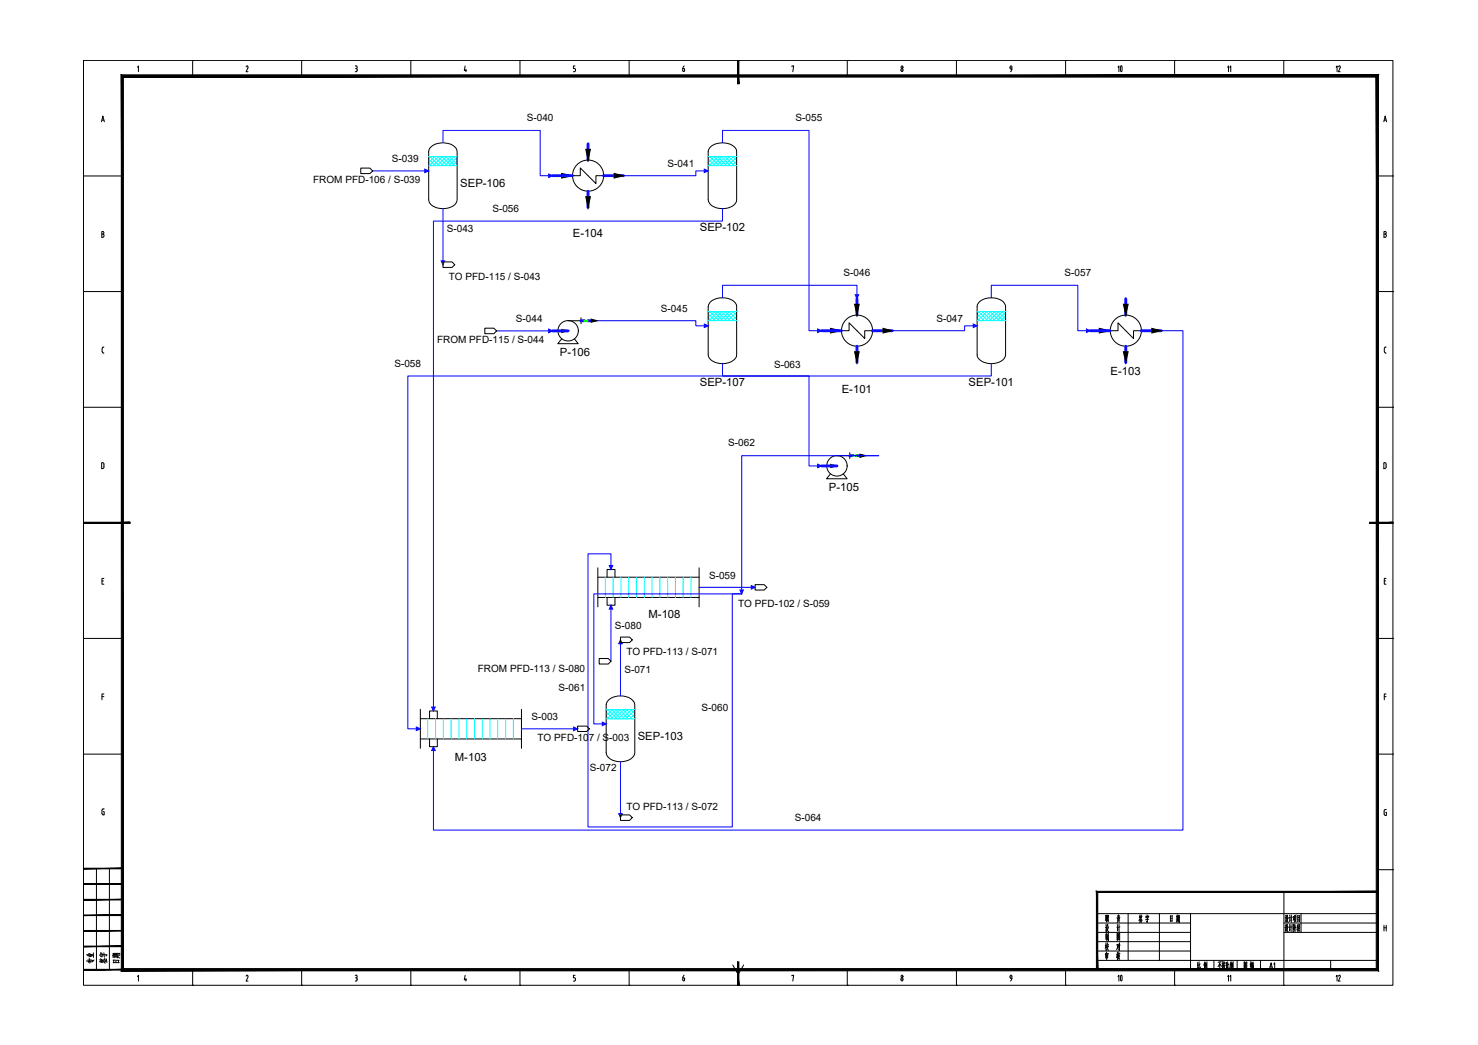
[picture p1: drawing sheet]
<svg xmlns="http://www.w3.org/2000/svg" width="420mm" height="297mm" viewBox="0 0 420 297" stroke-linecap="round" stroke-linejoin="round" font-family="sans-serif">
<g fill="none" stroke="#000" stroke-width=".28">
<path d="M23.7 17.2h372.3v262.9h-372.3zM39.1 19.1l.3-.4v1.7M54.8 17.2h.1M54.8 17.2v4.4M70 19l.2-.3 .3 .4-.5 1.3h.5M85.8 17.2h.1M85.8 17.2v4.4M101 18.7l.5 .2v.4l-.2 .2M101.1 19.5h.1M101.3 19.5l.2 .3M101.5 19.8v.2M101.5 20l-.2 .3"/>
<path d="M116.8 17.2h.1M116.8 17.2v4.4M132.2 18.7l-.2 1.3h.6M132.4 19.7v.7M147.8 17.2h.1M147.8 17.2v4.4M163.5 18.7h-.5v.8h.5l.1 .3M163.6 19.8v.2M163.6 20l-.3 .3M178.8 17.2h.1M178.8 17.2v4.4M194.1 20l.3 .3 .2-.3"/>
<path d="M194.5 18.7l-.4 .8M194.6 19.8v.2M194.6 19.8l-.1-.3h-.4v.5M209.8 17.2h.1M225.1 18.9v-.2h.5l-.2 1.7M240.9 17.2h.1M240.9 17.2v4.4M256.1 20l.3 .3 .3-.3M256.7 19.8v.2M256.7 19.8l-.3-.3-.3 .5M271.9 17.2h.1M271.9 17.2v4.4"/>
<path d="M287.4 19.7h.2M287.6 19.1v.8l-.3 .5M287.7 19.1l-.2-.3a.43 .43 0 0 0-.4 .3 .43 .43 0 0 0 .3 .5M302.9 17.2h.1M302.9 17.2v4.4M333.9 17.2h.1M333.9 17.2v4.4M364.9 17.2h.1M364.9 17.2v4.4M28.9 34.6l.3-1.6 .5 1.6M29 34.1h.5M101 20.4h.2"/>
<path d="M163 20.4h.3M393.4 34.6l.4-1.6 .4 1.6M393.5 34.1h.5M23.7 50h11.1M391.5 50h4.5M396 50h.1M28.9 66.5h.3M29.2 65.8h-.3v1.7h.3M29.3 65.8l.2 .4-.2 .3 .3 .5-.3 .4M393.4 65.8l.6 .2v.4l-.2 .1 .3 .5-.1 .4-.6 .1zM393.4 66.5h.4M23.7 82.9h11.1"/>
<path d="M29 99.1v.8M29.1 99.9l.1 .4 .3 .1M29.5 98.7h-.3l-.1 .4M391.5 82.9h4.5M393.5 99.1v.8M393.6 99.9l.2 .4M393.8 98.7h.2M393.8 98.7l-.2 .4M396 82.9h.1M23.7 115.8h11.1M391.5 115.8h4.5M393.8 100.4h.2"/>
<path d="M396 115.8h.1M29.6 132l-.2-.4-.5-.1v1.7l.6-.3v-.9M394 132v.7M394.1 132l-.2-.4-.5-.1v1.7l.5-.1 .2-.4M396 148.6h.1M29 165.1h.4M29.5 164.4h-.5v1.7h.5M393.5 165.1h.4M394 164.4h-.5v1.7h.5M23.7 181.5h11.1M29 198h.5M29.5 197.3h-.5v1.6"/>
<path d="M391.5 181.5h4.5M393.5 198h.5M394 197.3h-.5v1.6M396 181.5h.1M23.7 214.4h11.1M391.5 214.4h4.5M396 214.4h.1M29.4 230.7h.2v.9l-.5-.1-.1-.4M29.6 229.9l-.6 .3v1M393.9 230.9h.2v.9h-.3M394.1 230.1l-.6 .2v1l.3 .5M27.4 246.9v28.8"/>
<path d="M31.1 246.9v28.8M311.9 259.7h79.6M320.7 259.7v13.3M329.6 259.7v13.3M338.4 259.7v16M365 253.5v22.2M369.9 259.7v5.3M391.5 247.2h4.5M396 247.2h.1M39.1 277.6l.3-.4v1.7M54.8 275.7v4.4M70.2 277.2l.3 .2v.3"/>
<path d="M70.2 277.2l-.2 .3M70.5 277.8l-.5 1.1h.5M85.8 275.7v4.4M101 277.2h.2M101 278.9h.2M101.1 277.9l.3 .1 .1 .3M101.3 277.2l.2 .3-.2 .4M101.5 278.3v.2M101.5 278.5l-.2 .3M116.8 275.7v4.4M132.2 277.2l-.2 1.3h.6M132.4 278.1v.8"/>
<path d="M147.8 275.7v4.4M163 278.9h.3M163.5 277.2h-.5v.7l.5 .1 .1 .3M163.6 278.3v.2M163.6 278.5l-.3 .3M178.8 275.7v4.4M194.1 278.5l.3 .3 .2-.3M194.5 277.2l-.4 .7M194.6 278.3v.2M194.6 278.3l-.1-.3-.4-.1v.6M208.3 274.3l1.5 2.7 1.6-2.7M225.1 277.4v-.2h.5l-.2 1.7"/>
<path d="M240.9 275.7v4.4M256.1 278.5l.3 .3 .3-.3M256.7 278.3v.2M256.7 278.3l-.3-.4-.3 .6M271.9 275.7v4.4M287.1 277.5l.3-.3 .3 .3M287.1 277.6v.2M287.6 278.1l-.3 .7M287.6 277.6v.5h-.3l-.2-.3M302.9 275.7v4.4M311.9 273h79.6M311.9 262.4h26.5"/>
<path d="M311.9 265h26.5M311.9 267.7h26.5M311.9 270.3h26.5M324 261.6l.1 .3M324.1 260l-.2 .9M324.1 260.5v.3M324.2 260.8l.5 .8M324.2 261.5l.1 .4M324.3 260.4l-.3 .1M324.4 261.3l-.4 .1M324.5 260.1l-.7 1.6M324.5 260.5v.3"/>
<path d="M324.5 261.5l-.2 .6M324.6 262l-.7 .2M324.7 260.4l-.3 .1M325.8 260.5l.7-.1v.4M325.8 260.4l-.1 .4M326.1 260l.1 .4M326.1 261v1.2l-.1-.3M326.3 260.8h-.4M326.3 260.7l-.1 .4M326.5 261.3l-.8 .1M332.7 260.3v1.7M333.1 261l-.4 .1"/>
<path d="M333.2 260.3l-.5 .2M333.2 261.7l-.5 .1M333.2 260.3v1.6M333.9 275.7v4.4M334.6 260.1v1.3M334.6 261.6l-.2 .5M334.7 261.6l.1 .3M334.8 260.8h-.2M334.8 261.1h-.2M334.8 260v1.4M334.9 260.4l-.5 .1M334.9 261.4l-.5 .1"/>
<path d="M335.1 260.2l-.2 2M335.2 260.8h-.1M335.2 261.2l-.1 .1M335.3 260.2v2l-.2-.2M335.3 260.3h-.2M340.5 273.5v1.7M340.8 274.9l-.4 .5M340.8 274.2l-.3 .2M340.9 273.4v1.8l.1 .2h.2v-.5M341.2 274l-.3 .6M342.4 273.8v1.7M342.5 273.4l-.3 1"/>
<path d="M342.6 274.4l.1 .3M342.7 273.7l-.2 .9M342.8 274.1l-.3 1.2M342.8 274.1l-.2 .1M342.8 273.7l-.3 .1M342.9 273.9v1M343.1 273.4v2l-.2-.2M345.1 273v2.7M346.7 273.9v1.5M346.8 273.4l-.6 1.4M346.9 274.1l.3 .6M347.2 273.4l-.9 .1"/>
<path d="M347.6 273.3v2.1l-.2-.2M347.7 274.3l-.3 .3M347.7 273.9l-.3 .1M347.8 273.6v.5M347.9 273.3l.2 .3M348 273.9l-.2 .9 .4 .6M348.1 274.4l-.4 1.1M348.2 273.8h-.4M348.3 273.6l-.1 .4M348.3 274.4l-.6 .1M348.6 273.5v1.7M348.9 274.2l-.3 .2"/>
<path d="M348.9 274.9l-.3 .5M349 273.4v1.8l.2 .2h.2v-.6M349.3 274l-.3 .6M349.9 273.8v1.6M350 273.3l-.3 1.1M350 274.4l.1 .3M350.1 273.7l-.2 .9M350.3 274l-.3 1.3M350.3 274.1h-.3M350.3 273.6l-.3 .2M350.4 273.9v.9M350.5 273.3v2.1l-.1-.3"/>
<path d="M351.7 273v2.7M353.7 275.3h.7M353.7 273.4v2M354 274.1l.4 .5M354 274.9l.1 .2M354 274.6l.1 .2M354.1 273.7l-.3 .6M354.2 273.9l-.2 .1M354.3 273.8l-.5 .9M354.4 273.4v2M354.4 273.5l-.7 .1M355.5 273.8v.9"/>
<path d="M355.6 273.3v2.1M355.8 273.8l-.1 .8M355.8 273.9l-.3 .1M355.8 274.4v1M356 273.8v.6M356.1 274.5v.9M356.3 274.9h-.4M356.3 273.8h-.3M356.3 273.8l-.1 .4M356.3 274.2l-.3 .1M356.3 274.5l-.5 .1M356.3 275.3l-.5 .1"/>
<path d="M356.3 273.5l-.5 .1M356.3 274.4v1M364.9 275.7v4.4M365 262.4h26.5M365 265h26.5M365.4 262.9l.1 .3M365.4 260.2l.2 .3M365.5 263.4v1.1M365.5 263.6h-.3M365.5 260.9h-.2M365.5 260.8v1M365.7 264.2l-.3 .5"/>
<path d="M365.7 264l.5 .8M365.7 261.5l-.3 .5M365.7 262.8l-.1 1M365.8 260.1l-.1 1M365.8 261.3l.5 .9M366 262.8v.6l.2 .2M366 262.9h-.3M366 260.1l.1 .8h.2M366 260.2l-.2 .1M366 263.7l-.5 1.1M366 263.7l-.3 .1M366.1 261.1h-.4"/>
<path d="M366.1 261l-.5 1.2M366.6 262.8l.1 .4M366.6 260.1l.1 .4M366.6 263.5l-.2 .1M366.6 263.4v1.1M366.7 260.8l-.2 .1M366.7 260.7l-.1 1.2M366.7 264.1l-.1 .5M366.8 261.5l-.2 .4M367 262.7v2.1M367.1 260.1v2.1M367.3 263.5l-.5 .1"/>
<path d="M367.4 260.8l-.6 .1M367.6 262.7v2.1M367.7 260.5v.9M367.8 262.8l-.1 1.4v-.2M367.8 262.9h-.2M367.9 260.5h-.3M368 263.6l-.3 1.2M368 261.3l-.4 .3M368 260.5v1.1M368.1 262.9l.4 .8M368.1 262.7l-.3 1M368.2 263.5v1.4"/>
<path d="M368.2 260.8l-.1 1.1-.2 .3M368.2 260.2v.5M368.2 261.6l.3 .5M368.4 260.6l-.4 .1M368.4 260.5v1.1M368.5 260.1l-.5 .2M368.8 262.9v1.8M368.9 260.2v1.8M369 263.6l-.2 .1M369 263.3l-.2 .1M369 264l-.3 .2M369 262.8l-.2 .3"/>
<path d="M369.1 264l.5 .7M369.1 263.8l.3-.1-.4 1.1M369.2 262.8l-.1 .9M369.4 262.8l.1 .7M369.4 261.2l-.5 .1M369.4 260.8h-.5M369.4 262.9h-.2M369.4 261.7l-.5 .1M369.5 260.3l-.6 .1M369.5 260.2l-.1 1.8M378.3 273v2.7M393.4 263v1.7"/>
<path d="M393.4 263.7h.7M394.1 263v1.7M54.8 280.1h.1M85.8 280.1h.1M116.8 280.1h.1M147.8 280.1h.1M178.8 280.1h.1M209.8 280.1h.1M240.9 280.1h.1M271.9 280.1h.1M302.9 280.1h.1M333.9 280.1h.1"/>
<path d="M364.9 280.1h.1"/>
<circle cx="256.4" cy="19.1" r=".32"/>
<circle cx="256.4" cy="277.5" r=".32"/>
</g>
<g fill="#000" stroke="#000" stroke-width=".28">
<path d="M209.7 17.2l.3 6.6v-6.6zM209.7 17.2l.3 6.6h-.3z"/>
<path d="M34.5 21.3l.6 254v-253.4zM34.5 21.3l.6 254-.6 .7zM35.1 275.3l-.6 .7 356.7-.7zM34.5 276l356.7-.7 .7 .7zM391.2 21.9v253.4l.7 .7zM391.2 21.9l.7-.6v254.7zM35.1 21.9h356.1l.7-.6zM34.5 21.3h357.4l-356.8 .6z"/>
<path d="M23.7 148.4v.4l13.3-.4zM23.7 148.8l13.3-.4v.4z"/>
<path d="M389.3 148.8h6.7v-.4zM389.3 148.4h6.7l-6.7 .4z"/>
<path d="M23.7 255.8h11.1v-.2zM23.7 255.6h11.1l-11.1 .2z"/>
<path d="M23.7 251.4h11.1v-.2zM23.7 251.2h11.1l-11.1 .2z"/>
<path d="M23.7 247h11.1v-.2zM23.7 246.8h11.1l-11.1 .2z"/>
<path d="M312.1 253.7h79.4v-.3zM311.7 253.4h79.8l-79.4 .3zM311.7 253.4l.4 22.3v-22zM311.7 253.4l.4 22.3h-.4z"/>
<path d="M23.7 275.7h11.1v-.2zM23.7 275.5h11.1l-11.1 .2z"/>
<path d="M23.7 269.1h11.1v-.2zM23.7 268.9h11.1l-11.1 .2z"/>
<path d="M23.7 264.7h11.1v-.2zM23.7 264.5h11.1l-11.1 .2z"/>
<path d="M23.7 260.3h11.1v-.2zM23.7 260.1h11.1l-11.1 .2z"/>
<path d="M209.7 273.4v6.7h.3zM209.7 273.4h.3v6.7z"/>
</g>
<g fill="none" stroke="#00f" stroke-width=".8">
<path d="M157.1 49.9h5.7M167.2 40.9v4.6M167.2 54.4v4.6M171.6 49.9h5.6M157.1 94.1h4.4M165.2 91.2h.8M167.1 91.2h.9M233.5 94h5.7M243.6 84.9v4.7M243.6 98.4v4.7M248 94h5.6M310 94h5.6"/>
<path d="M320 84.9v4.7M320 98.4v4.7M324.4 94h5.7M233.5 132.4h4.4M241.6 129.5h.8M243.5 129.5h1"/>
</g>
<g fill="#000" stroke="#000" stroke-width=".28">
<path d="M159.7 49.3l3.1 .6-3.1 .7zM166.5 42.4h1.3l-.6 3.1zM166.5 55.9h1.3l-.6 3.1zM174.6 49.3l2.6 .6-2.6 .7zM159.7 93.6l1.8 .5-1.8 .4zM168 90.7l1.8 .5-1.8 .4zM236.1 93.3l3.1 .7-3.1 .6zM242.9 86.5h1.3l-.6 3.1zM251 93.3l2.6 .7-2.6 .6zM312.5 93.3l3.1 .7-3.1 .6zM319.3 86.5h1.4l-.7 3.1zM327.4 93.3l2.7 .7-2.7 .6z"/>
<path d="M242.9 100h1.3l-.6 3.1zM319.3 100h1.4l-.7 3.1zM236.1 132l1.8 .4-1.8 .5zM244.5 129.1l1.7 .4-1.7 .5z"/>
</g>
<g fill="none" stroke="#000" stroke-width=".28">
<path d="M122.5 41.7a5.4 5.4 0 0 1 7.2 .4l.2 1v13.7a3.5 3.5 0 0 1-4 2.5 3.5 3.5 0 0 1-4-2.5v-13.7l.3-1zM162.8 49.9h2.2v-2.2l4.4 4.5v-2.3h2.2M202 41.7a5.4 5.4 0 0 1 7.1 .4l.3 1v13.7a3.5 3.5 0 0 1-4 2.5 3.5 3.5 0 0 1-4.1-2.5v-13.7l.1-.5zM159.7 96.3l-1.1 1.4h5.8l-1.1-1.4M161.5 91.2h3.7M165.2 90.3v1.7M202 85.8a5.5 5.5 0 0 1 7.1 .4l.3 1v13.6a3.6 3.6 0 0 1-4 2.6 3.6 3.6 0 0 1-4.1-2.6v-13.6zM239.2 94h2.2v-2.2l4.4 4.4v-2.2h2.2M278.5 85.8a5.4 5.4 0 0 1 7 .4l.4 1v13.6a3.6 3.6 0 0 1-4.1 2.6 3.6 3.6 0 0 1-4-2.6v-13.6v-.5zM315.6 94h2.2v-2.2l4.4 4.4v-2.2h2.2M236.1 134.7l-1.1 1.4h5.8l-1.1-1.4M237.9 129.5h3.7"/>
<path d="M241.6 128.7v1.7M170 169.8h28.7M170 161.4v11.1M170 164.1h28.7M172.6 164.1v-2.2h2.2v2.2M172.6 169.8v2.2h2.2v-2.2M198.7 161.4v11.1M173 199a5 5 0 0 1 7.4 .8l.1 14.2a3.6 3.6 0 0 1-4.1 2.5 3.6 3.6 0 0 1-4.1-2.5v-13.7l.1-.5zM119.5 210h28.7M119.5 201.6v11.1M119.5 204.3h28.7M122.1 204.3v-2.2h2.2v2.2"/>
<path d="M122.1 210v2.2h2.2v-2.2M148.2 201.6v11.1"/>
<circle cx="167.2" cy="49.9" r="4.4"/>
<circle cx="161.5" cy="94" r="2.9"/>
<circle cx="243.6" cy="94" r="4.4"/>
<circle cx="320" cy="94" r="4.4"/>
<circle cx="237.9" cy="132.4" r="2.9"/>
</g>
<g fill="none" stroke="#0ff" stroke-width=".28">
<path d="M121.9 44.5h8M121.9 47.1h8M121.9 46.3l.8 .8M121.9 45.2l1.9 1.9M122.2 44.5l2.7 2.6M122.5 44.5l-.6 .6M123.3 44.5l2.7 2.6M123.6 44.5l-1.7 1.7M124.4 44.5l2.7 2.6M124.7 44.5l-2.7 2.6M125.5 44.5l2.7 2.6M125.8 44.5l-2.7 2.6"/>
<path d="M126.6 44.5l2.6 2.6M126.9 44.5l-2.7 2.6M127.7 44.5l2.2 2.2M128 44.5l-2.7 2.6M128.8 44.5l1.1 1.1M129 44.5l-2.6 2.6M129.9 44.7l-2.4 2.4M129.9 45.8l-1.3 1.3M129.9 46.8l-.2 .3M129.9 44.5h.1M201.3 46.3l.9 .8M201.3 45.2l2 1.9"/>
<path d="M201.3 44.5h8.1M201.3 47.1h8.1M201.7 44.5l2.6 2.6M202 44.5l-.7 .6M202.8 44.5l2.6 2.6M203 44.5l-1.7 1.7M203.9 44.5l2.6 2.6M204.1 44.5l-2.6 2.6M205 44.5l2.6 2.6M205.2 44.5l-2.6 2.6M206.1 44.5l2.6 2.6M206.3 44.5l-2.6 2.6"/>
<path d="M207.2 44.5l2.2 2.2M207.4 44.5l-2.6 2.6M208.3 44.5l1.1 1.1M208.5 44.5l-2.6 2.6M209.4 44.7l-2.4 2.4M209.4 45.8l-1.3 1.3M209.4 46.8l-.2 .3M209.4 44.5h.1M201.3 88.5h8.1M201.3 91.1h8.1M201.3 90.3l.9 .8M201.3 89.2l2 1.9"/>
<path d="M201.7 88.5l2.6 2.6M202 88.5l-.7 .6M202.8 88.5l2.6 2.6M203 88.5l-1.7 1.7M203.9 88.5l2.6 2.6M204.1 88.5l-2.6 2.6M205 88.5l2.6 2.6M205.2 88.5l-2.6 2.6M206.1 88.5l2.6 2.6M206.3 88.5l-2.6 2.6M207.2 88.5l2.2 2.2M207.4 88.5l-2.6 2.6"/>
<path d="M208.3 88.5l1.1 1.1M208.5 88.5l-2.6 2.6M209.4 88.5h.1M209.4 88.7l-2.4 2.4M209.4 89.8l-1.3 1.3M209.4 90.9l-.2 .2M277.8 90.3l.8 .8M277.8 89.2l1.9 1.9M277.8 88.5h8.1M277.8 91.1h8.1M278.2 88.5l2.6 2.6M278.4 88.5l-.6 .6"/>
<path d="M279.3 88.5l2.6 2.6M279.5 88.5l-1.7 1.7M280.4 88.5l2.5 2.6M280.6 88.5l-2.7 2.6M281.5 88.5l2.5 2.6M281.6 88.5l-2.6 2.6M282.6 88.5l2.5 2.6M282.7 88.5l-2.6 2.6M283.7 88.5l2.2 2.2M283.8 88.5l-2.6 2.6M284.7 88.5l1.2 1.1M284.9 88.5l-2.6 2.6"/>
<path d="M285.9 88.7l-2.5 2.4M285.9 89.8l-1.4 1.3M285.9 90.9l-.3 .2M172.1 164.1v5.7M174.3 164.1v5.7M176.5 164.1v5.7M178.7 164.1v5.7M180.9 164.1v5.7M183.2 164.1v5.7M185.4 164.1v5.7M187.6 164.1v5.7M189.8 164.1v5.7"/>
<path d="M192 164.1v5.7M194.2 164.1v5.7M196.4 164.1v5.7M121.6 204.3v5.7M123.8 204.3v5.7M126 204.3v5.7M128.3 204.3v5.7M130.5 204.3v5.7M132.7 204.3v5.7M134.9 204.3v5.7M137.1 204.3v5.7M139.3 204.3v5.7"/>
<path d="M141.5 204.3v5.7M143.7 204.3v5.7M146 204.3v5.7M172.3 203.5l.9 .8M172.3 202.4l2 1.9M172.3 201.7h8.2M172.3 204.3h8.2M172.7 201.7l2.6 2.6M173 201.7l-.7 .6M173.8 201.7l2.6 2.6M174 201.7l-1.7 1.7M174.9 201.7l2.6 2.6"/>
<path d="M175.1 201.7l-2.6 2.6M176.1 201.7l2.5 2.6M176.2 201.7l-2.6 2.6M177.1 201.7l2.6 2.6M177.3 201.7l-2.6 2.6M178.2 201.7l2.3 2.2M178.4 201.7l-2.6 2.6M179.3 201.7l1.2 1.1M179.5 201.7l-2.6 2.6M180.5 201.9l-2.5 2.4M180.5 203l-1.4 1.3M180.5 204.1l-.3 .2"/>
</g>
<path d="M166 90.9v.6l1.1-.6v.6zM166.5 91.2h.1M242.4 129.2v.6l1.1-.6v.6zM243 129.5h.1" fill="none" stroke="#0f0" stroke-width=".28"/>
<!-- layer: STREAM -->
<g fill="none" stroke="#00f" stroke-width=".28">
<path d="M105.9 48.6h16M125.9 40.6v-3.5h27.7v12.8h3.5M125.9 59.3v16M201.3 48.6h-3.5v1.3h-20.6M205.4 40.6v-3.5h24.6v56.9h3.5M205.4 59.3v3.6h-82.2v139.2M141.2 94.1h15.9M169.8 91.2h28v1.4h3.5M205.4 84.7v-3.6h38.2v3.8M277.8 92.6h-3.6v1.4h-20.6M281.8 84.7v-3.6h24.6v12.9h3.6M330.1 94h6.2v142h-213.1v-23.8"/>
<path d="M205.4 103.4v3.5h24.6v25.5h3.5M281.8 103.4v3.5h-165.9v100.3h3.6M246.2 129.5h3.6h-39v39.3M173.7 161.9v-4.5h-6.5v77.7h41v-66.3h2.6M173.7 172v15.9M198.7 166.9h16M210.8 168.8h-42v37h3.5M176.4 181.9v15.9M148.2 207.2h16M176.4 216.5v15.9"/>
</g>
<!-- layer: STREAM_ARROW -->
<g fill="#00f" stroke="#00f" stroke-width=".28">
<path d="M163.1 206.7l1.1 .5-1.1 .5z"/>
<path d="M120.8 48.1l1.1 .5-1.1 .5z"/>
<path d="M156 49.5l1.1 .4-1.1 .5z"/>
<path d="M200.2 48.1l1.1 .5-1.1 .5z"/>
<path d="M125.4 74.2h1l-.5 1.1z"/>
<path d="M156 93.5l1.1 .6-1.1 .5z"/>
<path d="M200.2 92.1l1.1 .5-1.1 .5z"/>
<path d="M243.1 83.8h1l-.5 1.1z"/>
<path d="M276.7 92.1l1.1 .5-1.1 .5z"/>
<path d="M232.4 93.5l1.1 .5-1.1 .5z"/>
<path d="M122.7 201h1l-.5 1.1z"/>
<path d="M308.8 93.5l1.2 .5-1.2 .5z"/>
<path d="M118.3 206.7l1.2 .5-1.2 .5z"/>
<path d="M213.6 166.4l1.1 .5-1.1 .6z"/>
<path d="M173.2 160.7h1l-.5 1.2z"/>
<path d="M171.2 205.3l1.1 .5-1.1 .5z"/>
<path d="M210.3 167.7h1l-.5 1.1z"/>
<path d="M232.4 131.9l1.1 .5-1.1 .6z"/>
<path d="M123.2 212.2l.5 1.1h-1z"/>
<path d="M176.4 181.9l.5 1.1h-1z"/>
<path d="M175.9 231.3h1l-.5 1.1z"/>
<path d="M173.7 172l.5 1.1h-1z"/>
</g>
<!-- layer: CONNECTOR -->
<path d="M102.6 47.8h2.5l.8 .8-.8 .7h-2.5zM125.9 74.5h2.6l.8 .8-.8 .7h-2.6zM137.8 93.3h2.6l.8 .8-.8 .8h-2.6zM214.7 166.2h2.5l.8 .7-.8 .8h-2.5zM170.3 187.2h2.6l.8 .7-.8 .9h-2.6zM176.4 181.1h2.6l.7 .8-.7 .8h-2.6zM164.2 206.4h2.6l.7 .8-.7 .7h-2.6zM176.4 231.6h2.6l.7 .8-.7 .8h-2.6z" fill="none" stroke="#000" stroke-width=".28"/>
<g font-size="6.6">
<text x="315.7" y="22.2">10</text>
<text x="315.7" y="280.8">10</text>
</g>
<g font-size="5.3">
<text x="312.9" y="266">设 计</text>
<text x="27.5" y="275.2" transform="rotate(-90 27.5 275.2)">专业</text>
<text x="31.4" y="275.2" transform="rotate(-90 31.4 275.2)">签字</text>
<text x="34.9" y="274.8" transform="rotate(-90 34.9 274.8)">日期</text>
<text x="312.9" y="271.3">校 对</text>
</g>
<g font-size="4.4">
<text x="378.5" y="21.5">12</text>
<text x="363.4" y="276.6" transform="rotate(-90 363.4 276.6)">A1</text>
<text x="382.1" y="280.1" transform="rotate(-90 382.1 280.1)">12</text>
</g>
<g font-size="3.5">
<text x="350.7" y="21.5" transform="rotate(-90 350.7 21.5)">11</text>
<text x="350.7" y="280.1" transform="rotate(-90 350.7 280.1)">11</text>
</g>
<g font-size="3.2">
<text x="130.8" y="53.2">SEP-106</text>
<text x="199" y="65.6">SEP-102</text>
<text x="162.9" y="67.5">E-104</text>
<text x="159.2" y="101.2">P-106</text>
<text x="315.7" y="106.6">E-103</text>
<text x="199" y="109.6">SEP-107</text>
<text x="239.3" y="111.6">E-101</text>
<text x="275.4" y="109.6">SEP-101</text>
<text x="235.6" y="139.6">P-105</text>
<text x="184.3" y="175.7">M-108</text>
<text x="181.3" y="210.3">SEP-103</text>
<text x="129.3" y="216.2">M-103</text>
</g>
<g font-size="2.8">
<text x="149.8" y="34.4">S-040</text>
<text x="226.2" y="34.4">S-055</text>
<text x="111.4" y="46.1">S-039</text>
<text x="189.8" y="47.5">S-041</text>
<text x="89" y="52.1">FROM PFD-106 / S-039</text>
<text x="127" y="65.9">S-043</text>
<text x="140" y="60.4">S-056</text>
<text x="127.6" y="79.5">TO PFD-115 / S-043</text>
<text x="239.8" y="78.4">S-046</text>
<text x="302.6" y="78.4">S-057</text>
<text x="187.9" y="88.7">S-045</text>
<text x="146.7" y="91.6">S-044</text>
<text x="266.2" y="91.6">S-047</text>
<text x="124.2" y="97.6">FROM PFD-115 / S-044</text>
<text x="112.1" y="104.3">S-058</text>
<text x="220" y="104.5">S-063</text>
<text x="207" y="126.9">S-062</text>
<text x="201.6" y="164.5">S-059</text>
<text x="209.8" y="172.5">TO PFD-102 / S-059</text>
<text x="174.8" y="178.7">S-080</text>
<text x="135.8" y="190.9">FROM PFD-113 / S-080</text>
<text x="177.5" y="191.2">S-071</text>
<text x="178.1" y="186.1">TO PFD-113 / S-071</text>
<text x="158.8" y="196.5">S-061</text>
<text x="199.5" y="202">S-060</text>
<text x="151.1" y="204.7">S-003</text>
<text x="152.8" y="210.7">TO PFD-107 / S-003</text>
<text x="167.7" y="219.2">S-072</text>
<text x="178.1" y="230.2">TO PFD-113 / S-072</text>
<text x="226" y="233.3">S-064</text>
</g>
</svg>
